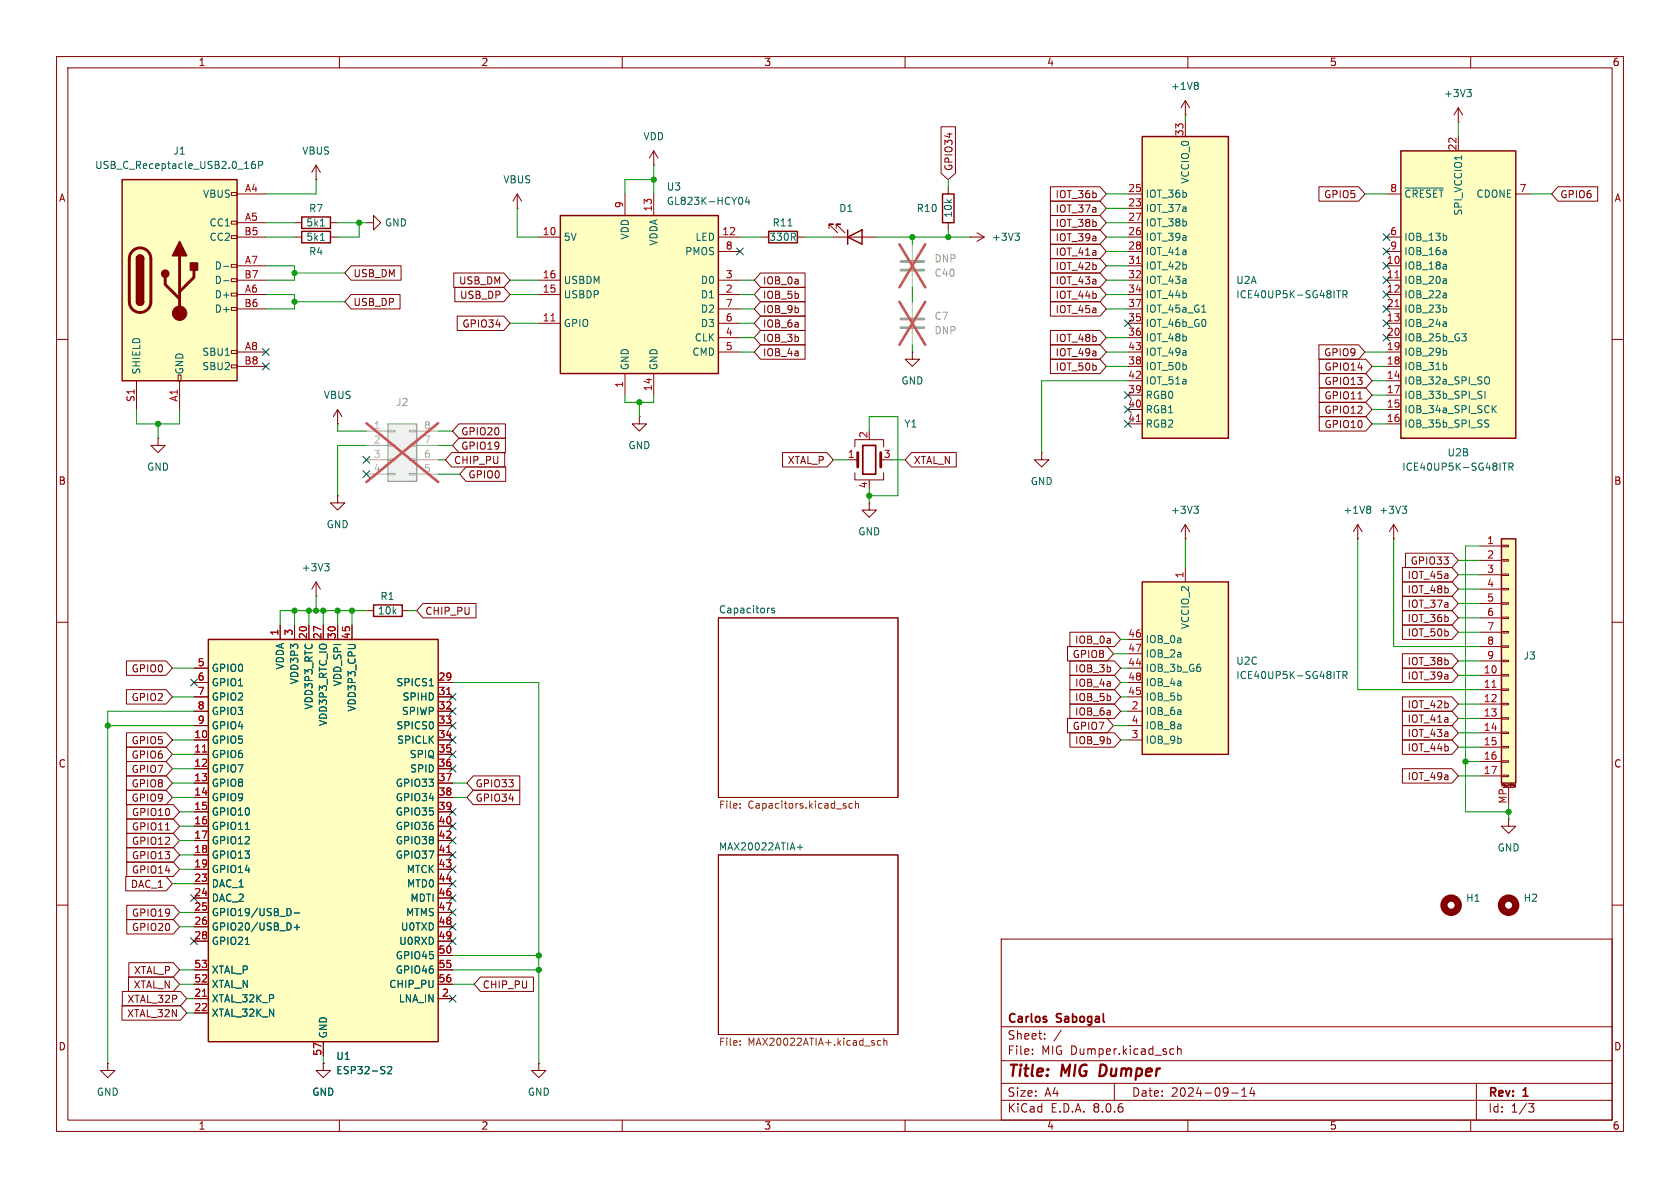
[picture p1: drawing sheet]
<svg xmlns="http://www.w3.org/2000/svg" width="297mm" height="210mm" viewBox="0 0 297 210" stroke-linecap="round" stroke-linejoin="round" font-family="sans-serif">
<g fill="none" stroke="#840000" stroke-width=".18">
<path d="M10 10h277v190h-277zM12 12h273v186h-273zM60 10v2M110 10v2M160 10v2M210 10v2M260 10v2M64.8 39.4h1.2v-1.3l1.3 1.3-1.3 1.2v-1.2M10 60h2M285 60h2M113 73.7v1.2h1.3l-1.3 1.3-1.2-1.3h1.2M113 73.7h.1"/>
<path d="M161.3 62.2v1.3h1.3l-1.3 1.3-1.3-1.3h1.3M161.3 62.2h.1M59.7 87.6v1.3h1.3l-1.3 1.3-1.3-1.3h1.3M59.7 87.6h.1M153.7 88.9v1.3h1.2l-1.2 1.2-1.3-1.2h1.3M153.7 88.9h.1M10 110h2M55.9 105.4h.1M55.9 102.9l-.8 1.2M55.9 102.9v2.5M55.9 102.9l.7 1.2M127 109.2h31.7v31.8h-31.7z"/>
<path d="M285 110h2M10 160h2M127 151.1h31.7v31.8h-31.7zM285 160h2M177 166h108v32h-108zM60 198v2M110 198v2M160 198v2M177 194.5h108M177 191.5h108M177 187.5h108M177 181.5h108"/>
<path d="M182.5 186.3v.1M182.5 185.5v.1M184.7 183.6v.1M184.7 182.8v.1M187.6 182.1l-1.3 2M197 191.5v3M207.1 185.4l.4 .1M207.5 186.3l-.4 .1M208.2 185.5l.2-.1 .3 .1 .1 .9M208.2 184.9v1.5M210 198v2M217.7 193.2h1.2"/>
<path d="M219.5 193.8h.9M219.5 192.7l.5-.4v1.5M221.3 192.2l-.3 1.1h.9M221.7 192.8v1M260 198v2M261 191.5v6.5M270.2 195.1h1l-.5 .6 .4 .1 .1 .5-.3 .3h-.4"/>
</g>
<path d="M194.6 188.2l-.3 2h.5" fill="none" stroke="#840000" stroke-width=".4"/>
<path d="M57.4 99.6h.8l-.4 .5M57.9 100.1l.3 .3v.3l-.3 .2M135.9 107.5h.2M136.9 107.6l-.3-.1-.2 .2 .1 .2 .4 .1v.3h-.5M140.9 149.8h1M141.4 149.3v1" fill="none" stroke="#006464" stroke-width=".18"/>
<path d="M130.8 142.8v.1M130.8 142.1v.1M149.4 142.5l.2 .1-.2 .3M149.4 142l.1 .1M150.7 142.1l-.4-.1-.2 .3 .1 .5h.5M151.2 142.2l.2-.2 .3 .1 .1 .8M151.2 141.6v1.3M130.8 184v.1M130.8 184.7v.1M155.7 184l-.4-.1-.2 .3 .1 .5h.5M156.2 184.1l.2-.2 .3 .1 .1 .8M156.2 183.5v1.3" fill="none" stroke="#725600" stroke-width=".18"/>
<path d="M21.6 31.8h20.3v35.5h-20.3z" fill="#ffffc2"/>
<g fill="none" stroke="#840000" stroke-width=".18">
<path d="M40.9 39.1h1v.5h-1zM40.9 34h1v.5h-1zM41.9 34.3h5.1M41.9 39.4h5.1M52.1 39.4h1.2M58.4 39.4h1.3M91.4 36.8h.1M91.4 34.3l-.7 1.3M91.4 34.3v2.5M91.4 34.3l.8 1.3M40.9 54.4h1v.5h-1zM40.9 51.8h1v.5h-1z"/>
<path d="M40.9 49.3h1v.5h-1zM40.9 46.7h1v.5h-1zM40.9 41.7h1v.5h-1zM41.9 52.1h5.1M41.9 47h5.1M41.9 41.9h5.1M41.9 54.6h5.1M41.9 49.5h5.1M134.6 41.9h1.3M141 41.9h1.2M146.6 40.4v-.8h.7h-.7l1.5 1.5M147.3 41.9h7.6"/>
<path d="M147.8 40.4v-.8h.8h-.8l1.6 1.5M24.1 67.3v5.1M27.9 77.5v1.2h1.3l-1.3 1.3-1.2-1.3h1.2M27.9 77.5h.1M31.5 66.3h.5v1h-.5zM31.7 67.3v5.1M40.9 64.5h1v.5h-1zM40.9 62h1v.5h-1zM41.9 62.2h5.1M41.9 64.8h5.1"/>
</g>
<path d="M21.6 31.8h20.3v35.5h-20.3zM53.3 38.4h5.1v2h-5.1zM24.1 53.3a.64 .64 0 0 0 .7 .7 .64 .64 0 0 0 .6-.7M24.1 45.7a.64 .64 0 0 1 .7-.6 .64 .64 0 0 1 .6 .6M135.9 40.9h5.1v2h-5.1zM149.9 41.9l2.5-1.3v2.6zM149.9 40.6v2.6" fill="none" stroke="#840000" stroke-width=".25"/>
<path d="M23.4 44.4a1.9 1.9 0 0 1 2.1-.4 1.9 1.9 0 0 1 1.2 1.7v7.6a1.91 1.91 0 0 1-1.9 1.9 1.91 1.91 0 0 1-1.9-1.9v-7.7l.1-.7zM29.2 49v1.3l2.5 2.5M31.7 45.2v10.2M34.3 47.8v1.2l-2.6 2.6" fill="none" stroke="#840000" stroke-width=".51"/>
<g fill="#840000" stroke="#840000" stroke-width=".25">
<path d="M24.1 53.3h1.3a.64 .64 0 0 1-.6 .7 .64 .64 0 0 1-.7-.7z"/>
<path d="M24.1 45.7h1.3v7.6h-1.3z"/>
<path d="M24.3 45.3a.64 .64 0 0 1 .7-.2 .64 .64 0 0 1 .4 .6h-1.3z"/>
<path d="M31.7 42.7l1.3 2.5h-2.5z"/>
<path d="M33.7 46.5h1.2v1.3h-1.2z"/>
<circle cx="29.2" cy="48.4" r=".63"/>
</g>
<circle cx="31.7" cy="55.4" r="1.27" fill="#840000" stroke="#840000" stroke-width=".18"/>
<path d="M45.1 28.5l-.4 .1a.86 .86 0 0 0 0 1.2l.4-.1 .1-.5-.3-.2-.3 .1-.2 .1M45.7 29.2l.6-.1 .1-.2v-.3l-.7-.1v1.3M56.6 39.9h.8M139.3 39.9h.7M39.5 47.1h1M39.5 49.6h1" fill="none" stroke="#006464" stroke-width=".18"/>
<path d="M159.3 57.9h4M159.3 56.4h4" fill="none" stroke="#a1a1a1" stroke-width=".51"/>
<path d="M161.3 53.3v2.8M161.3 58.2v2.8" fill="none" stroke="#a1a1a1" stroke-width=".18"/>
<path d="M159 53.3l4.6 7.7M163.6 53.3l-4.6 7.7" fill="none" stroke="#e65255" stroke-width=".46"/>
<circle cx="266.7" cy="160" r="1.27" fill="none" stroke="#840000" stroke-width="1.3"/>
<path d="M36.8 113h40.7v71.2h-40.7z" fill="#ffffc2"/>
<path d="M36.8 113h40.7v71.2h-40.7z" fill="none" stroke="#840000" stroke-width=".25"/>
<g fill="none" stroke="#840000" stroke-width=".18">
<path d="M209.5 17.8l-.7 1.3M209.5 17.8v2.5M209.5 17.8l.8 1.3M55.9 31.8h.1M55.9 29.2l-.8 1.3M55.9 29.2v2.6M55.9 29.2l.7 1.3M209.5 20.3h.1M246.4 95.3h.1M246.4 92.7l-.8 1.3M246.4 92.7v2.6M246.4 92.7l.7 1.3"/>
<path d="M34.3 118.1h2.5M49.5 110.5v2.5M52.1 110.5v2.5M54.6 110.5v2.5M57.1 110.5v2.5M59.7 110.5v2.5M62.2 110.5v2.5M34.3 130.8h2.5M34.3 133.4h2.5M34.3 135.9h2.5M34.3 138.4h2.5M34.3 120.7h2.5"/>
<path d="M34.3 123.2h2.5M34.3 125.7h2.5M34.3 128.3h2.5M77.5 130.8h2.5M77.5 133.4h2.5M77.5 135.9h2.5M77.5 138.4h2.5M77.5 120.7h2.5M77.5 123.2h2.5M77.5 125.7h2.5M77.5 128.3h2.5M34.3 141h2.5"/>
<path d="M34.3 143.5h2.5M34.3 146.1h2.5M34.3 148.6h2.5M34.3 151.1h2.5M34.3 153.7h2.5M34.3 156.2h2.5M34.3 158.8h2.5M77.5 141h2.5M77.5 143.5h2.5M77.5 146.1h2.5M77.5 148.6h2.5M77.5 151.1h2.5"/>
<path d="M77.5 153.7h2.5M77.5 156.2h2.5M77.5 158.8h2.5M34.3 176.5h2.5M34.3 179.1h2.5M34.3 161.3h2.5M34.3 163.8h2.5M34.3 166.4h2.5M34.3 174h2.5M34.3 171.5h2.5M77.5 176.5h2.5M77.5 161.3h2.5"/>
<path d="M77.5 163.8h2.5M77.5 166.4h2.5M77.5 168.9h2.5M77.5 174h2.5M77.5 171.5h2.5M57.1 184.2v2.5"/>
</g>
<path d="M35.8 132.9h.7M79 122.8h.7M79 150.7h.7M35.8 176.1h.7" fill="none" stroke="#a90000" stroke-width=".18"/>
<path d="M211.6 14.5l.2 .3-.2 .3 .2 .2v.3l-.2 .2M247.9 89.5h.8l-.4 .5M248.4 90l.3 .2v.3l-.3 .2M75.9 121.2h.7M43.4 146.6h.7M43.4 166.9h.7M51.2 160.7l.3 .4-.3 .7M52 161.4h1M52 163.9h1M52.5 163.4v1M68.5 188.7l.5-.2 .3 .4-.8 .9h.8" fill="none" stroke="#006464" stroke-width=".18"/>
<path d="M201.9 24.1h15.3v53.4h-15.3z" fill="#ffffc2"/>
<path d="M201.9 24.1h15.3v53.4h-15.3zM66 106.9h5.1v2.1h-5.1z" fill="none" stroke="#840000" stroke-width=".25"/>
<g fill="none" stroke="#840000" stroke-width=".18">
<path d="M257.8 19.1l-.8 1.2M257.8 19.1v2.5M257.8 19.1l.8 1.2M199.4 36.8h2.5M199.4 34.3h2.5M199.4 39.4h2.5M209.5 21.6v2.5M257.8 21.6h.1M199.4 41.9h2.5M199.4 44.5h2.5M199.4 47h2.5M199.4 49.5h2.5"/>
<path d="M199.4 52.1h2.5M199.4 57.2h2.5M199.4 59.7h2.5M199.4 54.6h2.5M199.4 64.8h2.5M199.4 69.9h2.5M199.4 72.4h2.5M199.4 74.9h2.5M199.4 67.3h2.5M199.4 62.2h2.5M209.5 95.3h.1M209.5 92.7v2.6"/>
<path d="M209.5 92.7l-.7 1.3M209.5 92.7l.8 1.3M240 95.3h.1M240 92.7l-.7 1.3M240 92.7v2.6M240 92.7l.8 1.3M64.8 108h1.2M71.1 108h1.3M57.1 188v1.2h1.3l-1.3 1.3-1.2-1.3h1.2M57.1 188h.1"/>
</g>
<path d="M200.9 46.6h.7M200.9 74.5h.7" fill="none" stroke="#a90000" stroke-width=".18"/>
<path d="M259.3 15.8h.8l-.4 .5M259.9 16.3l.2 .2v.3l-.2 .3M212.5 55.2h.7M236.3 51.4h.7M236.6 51.4v1.2M237.4 52h.6l.1-.2v-.3l-.7-.1v1.2M237.7 52l.4 .6M211.1 89.5h.7l-.4 .5M211.6 90l.2 .2v.3l-.2 .2M242.1 89.5l.2 .2-.2 .3 .2 .3v.2l-.2 .2" fill="none" stroke="#006464" stroke-width=".18"/>
<path d="M247.6 26.7h20.4v50.8h-20.4z" fill="#ffffc2"/>
<path d="M166.6 34.3h2.1v5.1h-2.1zM247.6 26.7h20.4v50.8h-20.4z" fill="none" stroke="#840000" stroke-width=".25"/>
<g fill="none" stroke="#840000" stroke-width=".18">
<path d="M167.6 33v1.3M167.6 39.4v1.2M245.1 34.3h2.5M257.8 24.1v2.6M268 34.3h2.5M171.4 41.9h.1M171.4 41.9h2.6M172.7 41.1l1.3 .8M174 41.9l-1.3 .8M245.1 47h2.5M245.1 49.5h2.5M245.1 52.1h2.5"/>
<path d="M245.1 57.2h2.5M245.1 59.7h2.5M245.1 54.6h2.5M245.1 41.9h2.5M245.1 44.5h2.5M151.1 79v-1.3h5.1v1.3M245.1 67.3h2.5M245.1 72.4h2.5M245.1 74.9h2.5M245.1 69.9h2.5M245.1 64.8h2.5M245.1 62.2h2.5"/>
<path d="M149.9 81.3h1.7M151.1 83.6v1.2h5.1v-1.2M153.7 84.8v.3M184.1 80v1.3h1.3l-1.3 1.3-1.2-1.3h1.2M184.1 80h.1M19 188v1.2h1.3l-1.3 1.3-1.2-1.3h1.2M19 188h.1"/>
</g>
<path d="M246.6 49.1h.7M246.6 54.2h.7" fill="none" stroke="#a90000" stroke-width=".18"/>
<g fill="none" stroke="#006464" stroke-width=".18">
<path d="M248.4 33.2h6.7M179.4 41.2h.8l-.4 .5M180 41.7l.2 .2v.3l-.2 .3M255.6 41.7l.2 .2-.2 .5M255.6 54.4l.2 .2-.2 .5M258.4 59h.8l-.4 .5M259 59.5l.2 .2v.3l-.2 .3M255.6 64.6l.2 .1-.2 .6M255.6 62l.2 .2-.2 .5M262.5 69.2v1.2M262.7 74.8l.4 .2 .1 .3-.2 .2h-.3M262.7 74.2l.5 .1"/>
<path d="M263 66.6l.1 .1a.81 .81 0 0 1-.1 1.2M264 72.2l.5 .8M264.5 71.7l-.7 .7M265.6 81.9h.7M266 81.9v1.2M266.8 82.5h.6l.1-.2-.1-.3-.6-.1v1.2M267.1 82.5l.4 .6"/>
</g>
<path d="M152.5 78.7h2.3v5.1h-2.3z" fill="none" stroke="#840000" stroke-width=".3"/>
<path d="M151.6 80v2.6M155.7 80v2.6" fill="none" stroke="#840000" stroke-width=".51"/>
<path d="M68.6 74.9h5.1v10.2h-5.1z" fill="#f0f0f0"/>
<g fill="none" stroke="#a1a1a1" stroke-width=".18">
<path d="M161.3 43.2v2.8M161.3 48v2.8M64.8 76.2h3.8M64.8 78.7h3.8M68.6 78.6h1.2v.3h-1.2zM68.6 76.1h1.2v.2h-1.2zM72.4 78.6h1.3v.3h-1.3zM72.4 76.1h1.3v.2h-1.3zM73.7 76.2h3.8M73.7 78.7h3.8M64.8 81.3h3.8M64.8 83.8h3.8"/>
<path d="M68.6 83.7h1.2v.2h-1.2zM68.6 81.2h1.2v.2h-1.2zM72.4 83.7h1.3v.2h-1.3zM72.4 81.2h1.3v.2h-1.3zM73.7 81.3h3.8M73.7 83.8h3.8"/>
</g>
<path d="M68.6 74.9h5.1v10.2h-5.1z" fill="none" stroke="#a1a1a1" stroke-width=".25"/>
<path d="M159 43.2l4.6 7.6M163.6 43.2l-4.6 7.6M64.8 74.8l12.7 10.4M77.5 74.8l-12.7 10.4" fill="none" stroke="#e65255" stroke-width=".46"/>
<path d="M159.3 46.2h4M159.3 47.8h4" fill="none" stroke="#a1a1a1" stroke-width=".51"/>
<path d="M53.3 40.9h5.1v2h-5.1z" fill="none" stroke="#840000" stroke-width=".25"/>
<path d="M52.1 41.9h1.2M58.4 41.9h1.3M266.7 144.8v1.3h1.3l-1.3 1.2-1.3-1.2h1.3M266.7 144.8h.1M95.2 188v1.2h1.3l-1.3 1.3-1.2-1.3h1.2M95.2 188h.1" fill="none" stroke="#840000" stroke-width=".18"/>
<path d="M56.6 42.5h.8" fill="none" stroke="#006464" stroke-width=".18"/>
<circle cx="256.5" cy="160" r="1.27" fill="none" stroke="#840000" stroke-width="1.3"/>
<path d="M265.4 95.3h2.6v43.1h-2.6z" fill="#ffffc2"/>
<g fill="none" stroke="#840000" stroke-width=".18">
<path d="M115.6 29.2h.1M115.6 26.7l-.8 1.2M115.6 26.7v2.5M115.6 26.7l.7 1.2M261.6 96.5h3.8M261.6 99.1h3.8M265.4 98.9h1.3v.3h-1.3zM265.4 96.4h1.3v.2h-1.3zM261.6 119.4h3.8M261.6 101.6h3.8M261.6 104.1h3.8M261.6 106.7h3.8"/>
<path d="M261.6 109.2h3.8M261.6 111.8h3.8M261.6 114.3h3.8M261.6 116.8h3.8M265.4 119.3h1.3v.2h-1.3zM265.4 116.7h1.3v.3h-1.3zM265.4 114.2h1.3v.2h-1.3zM265.4 111.6h1.3v.3h-1.3zM265.4 109.1h1.3v.2h-1.3zM265.4 106.6h1.3v.2h-1.3zM265.4 104h1.3v.3h-1.3zM265.4 101.5h1.3v.2h-1.3z"/>
<path d="M261.6 121.9h3.8M261.6 124.5h3.8M261.6 127h3.8M261.6 129.5h3.8M261.6 132.1h3.8M261.6 134.6h3.8M261.6 137.2h3.8M265.4 137h1.3v.3h-1.3zM265.4 134.5h1.3v.2h-1.3zM265.4 132h1.3v.2h-1.3zM265.4 129.4h1.3v.3h-1.3zM265.4 126.9h1.3v.2h-1.3z"/>
<path d="M265.4 124.3h1.3v.3h-1.3zM265.4 121.8h1.3v.2h-1.3zM265.5 139v-.4l.1 .3 .2-.3v.4M265.7 139.2h2M266.7 139.2v3M267 138.6v.3M267.2 138.6h.1M267.7 138.9v-.1l.2-.1v.4M267.7 139.1h.1M267.7 138.9v.1M267.7 139h.2M267.8 139.1h.1"/>
<path d="M267.9 139.1h-.1"/>
</g>
<path d="M265.4 95.3h2.6v43.1h-2.6z" fill="none" stroke="#840000" stroke-width=".25"/>
<path d="M263.8 121.5h.7" fill="none" stroke="#a90000" stroke-width=".18"/>
<path d="M99.1 38.1h27.9v27.9h-27.9z" fill="#ffffc2"/>
<path d="M99.1 38.1h27.9v27.9h-27.9z" fill="none" stroke="#840000" stroke-width=".25"/>
<g fill="none" stroke="#840000" stroke-width=".18">
<path d="M110.5 34.3v3.8M115.6 34.3v3.8M95.2 41.9h3.9M95.2 57.2h3.9M95.2 52.1h3.9M95.2 49.5h3.9M127 41.9h3.8M127 57.2h3.8M127 52.1h3.8M127 49.5h3.8M127 59.7h3.8M127 54.6h3.8"/>
<path d="M127 44.5h3.8M59.7 74.9h.1M59.7 72.4l-.8 1.3M59.7 72.4v2.5M59.7 72.4l.8 1.3M110.5 66v3.9M115.6 66v3.9M127 62.2h3.8"/>
</g>
<path d="M97.4 56.7h.7" fill="none" stroke="#a90000" stroke-width=".18"/>
<path d="M131 34.9a.79 .79 0 0 1 0 1.2M132.1 34.8l-.3 .9h.8M132.4 35.3v.8" fill="none" stroke="#006464" stroke-width=".18"/>
<path d="M201.9 102.9h15.3v30.5h-15.3z" fill="#ffffc2"/>
<path d="M201.9 102.9h15.3v30.5h-15.3z" fill="none" stroke="#840000" stroke-width=".25"/>
<g fill="none" stroke="#840000" stroke-width=".18">
<path d="M166.4 22.4h2.5v8.2l-1.3 1.2-1.2-1.2zM185.7 38.1h8.8l1.1 1.3-1.1 1.2h-8.8zM185.7 33h8.8l1.1 1.3-1.1 1.3h-8.8zM185.7 35.6h8.8l1.1 1.2-1.1 1.3h-8.8zM233.2 33h7l1.1 1.3-1.1 1.3h-7zM275.4 33h7.1v2.6h-7.1l-1.1-1.3zM62.1 52.1h8.6v2.5h-8.6l-1.1-1.3zM62.1 47h8.8v2.5h-8.8l-1.1-1.2zM80.2 48.3h8.9l1.1 1.2-1.1 1.3h-8.9zM80.4 50.8h8.7l1.1 1.3-1.1 1.2h-8.7zM80.8 55.9h8.3l1.1 1.3-1.1 1.2h-8.3zM134.5 48.3h7.8v2.5h-7.8l-1.2-1.3z"/>
<path d="M134.5 50.8h7.8v2.5h-7.8l-1.2-1.2zM134.5 53.3h7.8v2.6h-7.8l-1.2-1.3zM134.5 58.4h7.8v2.6h-7.8l-1.2-1.3zM134.5 55.9h7.8v2.5h-7.8l-1.2-1.2zM185.7 50.8h8.8l1.1 1.3-1.1 1.2h-8.8zM185.7 58.4h8.8l1.1 1.3-1.1 1.3h-8.8zM185.7 53.3h8.8l1.1 1.3-1.1 1.3h-8.8zM185.7 40.6h8.8l1.1 1.3-1.1 1.3h-8.8zM185.7 43.2h8.8l1.1 1.3-1.1 1.2h-8.8zM185.7 45.7h8.8l1.1 1.3-1.1 1.3h-8.8zM185.7 48.3h8.8l1.1 1.2-1.1 1.3h-8.8zM81.1 77.5h8.2v2.5h-8.2l-1.1-1.3z"/>
<path d="M81.1 74.9h8.2v2.6h-8.2l-1.1-1.3zM134.5 61h7.8v2.5h-7.8l-1.2-1.3zM185.7 61h8.8l1.1 1.2-1.1 1.3h-8.8zM185.7 63.5h8.8l1.1 1.3-1.1 1.2h-8.8zM233.2 61h7l1.1 1.2-1.1 1.3h-7zM233.2 73.7h8.3l1.1 1.2-1.1 1.3h-8.3zM233.2 66h8.3l1.1 1.3-1.1 1.3h-8.3zM233.2 68.6h8.3l1.1 1.3-1.1 1.2h-8.3zM233.2 63.5h8.3l1.1 1.3-1.1 1.2h-8.3zM233.2 71.1h8.3l1.1 1.3-1.1 1.3h-8.3zM240.1 70.5h.7M79.9 80h9.3v2.6h-9.3l-1.2-1.3z"/>
<path d="M82.4 82.5h7v2.6h-7l-1.1-1.3zM138.3 80h7.9l1.1 1.3-1.1 1.3h-7.9zM161.1 80h8v2.6h-8l-1.1-1.3zM248.5 97.8h8.2l1.1 1.3-1.1 1.2h-8.2zM22.3 116.8h7.1l1.1 1.3-1.1 1.3h-7.1zM34.3 118.1h2.5M49.5 110.5v2.5M52.1 110.5v2.5M54.6 110.5v2.5M57.1 110.5v2.5M59.7 110.5v2.5M62.2 110.5v2.5"/>
<path d="M74.8 106.7h9.3v2.5h-9.3l-1.1-1.2zM188.7 114.3h7l1.1 1.3-1.1 1.2h-7zM189.1 111.8h7.9l1.1 1.2-1.1 1.3h-7.9zM189.1 116.8h7.9l1.1 1.3-1.1 1.3h-7.9zM189.1 119.4h7.9l1.1 1.3-1.1 1.2h-7.9zM199.4 118.1h2.5M199.4 113h2.5M199.4 115.6h2.5M209.5 100.3v2.6M247.9 115.6h8.8l1.1 1.2-1.1 1.3h-8.8zM247.9 107.9h8.8l1.1 1.3-1.1 1.3h-8.8zM247.9 110.5h8.8l1.1 1.3-1.1 1.2h-8.8z"/>
<path d="M247.9 118.1h8.8l1.1 1.3-1.1 1.3h-8.8zM247.9 102.9h8.8l1.1 1.2-1.1 1.3h-8.8zM247.9 100.3h8.8l1.1 1.3-1.1 1.3h-8.8zM247.9 105.4h8.8l1.1 1.3-1.1 1.3h-8.8zM22.3 121.9h7.1l1.1 1.3-1.1 1.3h-7.1zM22.3 132.1h7.1l1.1 1.3-1.1 1.2h-7.1zM22.3 139.7h7.1l1.1 1.3-1.1 1.2h-7.1zM22.3 129.5h7.1l1.1 1.3-1.1 1.3h-7.1zM22.3 137.2h7.1l1.1 1.2-1.1 1.3h-7.1zM22.3 134.6h7.1l1.1 1.3-1.1 1.3h-7.1zM34.3 125.7h2.5M34.3 130.8h2.5"/>
<path d="M34.3 128.3h2.5M34.3 123.2h2.5M34.3 120.7h2.5M34.3 133.4h2.5M34.3 135.9h2.5M34.3 138.4h2.5M77.5 125.7h2.5M77.5 130.8h2.5M77.5 128.3h2.5M77.5 123.2h2.5M77.5 120.7h2.5M77.5 133.4h2.5"/>
<path d="M77.5 135.9h2.5M77.5 138.4h2.5M83.7 137.2h8.2v2.5h-8.2l-1.2-1.3zM83.7 139.7h8.2v2.5h-8.2l-1.2-1.2zM188.7 127h7l1.1 1.3-1.1 1.2h-7zM189.1 129.5h7.9l1.1 1.3-1.1 1.3h-7.9zM189.1 124.5h7.9l1.1 1.2-1.1 1.3h-7.9zM189.1 121.9h7.9l1.1 1.3-1.1 1.3h-7.9zM199.4 125.7h2.5M199.4 130.8h2.5M199.4 128.3h2.5M199.4 123.2h2.5"/>
<path d="M199.4 120.7h2.5M247.9 128.3h8.8l1.1 1.2-1.1 1.3h-8.8zM247.9 135.9h8.8l1.1 1.3-1.1 1.2h-8.8zM247.9 125.7h8.8l1.1 1.3-1.1 1.3h-8.8zM247.9 130.8h8.8l1.1 1.3-1.1 1.3h-8.8zM247.9 123.2h8.8l1.1 1.3-1.1 1.2h-8.8zM22.2 154.9h7.2l1.1 1.3-1.1 1.3h-7.2zM22.4 147.3h8.2l1.1 1.3-1.1 1.3h-8.2zM22.4 144.8h8.2l1.1 1.3-1.1 1.2h-8.2zM22.4 142.2h8.2l1.1 1.3-1.1 1.3h-8.2zM22.4 152.4h8.2l1.1 1.3-1.1 1.2h-8.2zM22.4 149.9h8.2l1.1 1.2-1.1 1.3h-8.2z"/>
<path d="M29.3 146.7h.7M34.3 141h2.5M34.3 143.5h2.5M34.3 146.1h2.5M34.3 148.6h2.5M34.3 151.1h2.5M34.3 153.7h2.5M34.3 156.2h2.5M34.3 158.8h2.5M77.5 141h2.5M77.5 143.5h2.5M77.5 146.1h2.5"/>
<path d="M77.5 148.6h2.5M77.5 151.1h2.5M77.5 153.7h2.5M77.5 156.2h2.5M77.5 158.8h2.5M21.6 177.8h10.3l1.1 1.3-1.1 1.2h-10.3zM21.6 175.3h10.3l1.1 1.2-1.1 1.3h-10.3zM22.4 160h8.2l1.1 1.3-1.1 1.3h-8.2zM22.4 162.6h8.2l1.1 1.2-1.1 1.3h-8.2zM22.7 172.7h7.9l1.1 1.3-1.1 1.3h-7.9zM22.8 170.2h7.8l1.1 1.3-1.1 1.2h-7.8zM34.3 176.5h2.5"/>
<path d="M34.3 179.1h2.5M34.3 161.3h2.5M34.3 163.8h2.5M34.3 166.4h2.5M34.3 174h2.5M34.3 171.5h2.5M77.5 176.5h2.5M77.5 161.3h2.5M77.5 163.8h2.5M77.5 166.4h2.5M77.5 168.9h2.5M77.5 174h2.5"/>
<path d="M77.5 171.5h2.5M84.9 172.7h9.4v2.6h-9.4l-1.1-1.3zM57.1 188h.1M57.1 184.2v2.5"/>
</g>
<path d="M236.3 118.7h.7M236.6 118.7v1.3M237.4 119.4l.6-.1 .1-.2v-.3l-.7-.1v1.3M237.7 119.4l.4 .6M75.9 121.2h.7M43.4 146.6h.7M43.4 166.9h.7M51.2 160.7l.3 .4-.3 .7M52 161.4h1M52 163.9h1M52.5 163.4v1M68.5 188.7l.5-.2 .3 .4-.8 .9h.8" fill="none" stroke="#006464" stroke-width=".18"/>
<g fill="none" stroke="#009600" stroke-width=".18">
<path d="M47 39.4h5.1M55.9 31.8v2.5h-8.9M59.7 39.4h5.1M63.5 39.4v2.5h-3.8M91.4 36.8v5.1h3.8M115.6 31.8h-5.1v2.5M115.6 29.2v5.1M167.6 31.8v1.2M195.6 39.4h3.8M195.6 34.3h3.8M195.6 36.8h3.8M209.5 20.3v1.3"/>
<path d="M241.3 34.3h3.8M257.8 21.6v2.5M270.5 34.3h3.8M47 41.9h5.1M47 52.1h5.1v2.5h-5.1M47 47h5.1v2.5h-5.1M52.1 48.3h8.9M52.1 53.3h8.9M90.2 57.2h5M90.2 52.1h5M90.2 49.5h5M130.8 41.9h3.8"/>
<path d="M130.8 57.2h2.5M130.8 52.1h2.5M130.8 49.5h2.5M130.8 59.7h2.5M130.8 54.6h2.5M142.2 41.9h5.1M154.9 41.9h16.5M161.3 41.9v1.3M161.3 50.8v2.5M167.6 40.6v1.3M195.6 41.9h3.8M195.6 52.1h3.8"/>
<path d="M195.6 49.5h3.8M195.6 59.7h3.8M195.6 47h3.8M195.6 54.6h3.8M195.6 44.5h3.8M24.1 72.4v2.5h7.6v-2.5M27.9 74.9v2.6M59.7 74.9v1.3h5.1M64.8 78.7h-5.1v8.9M77.5 76.2h2.5M77.5 78.7h2.5M110.5 69.9v1.2h5.1v-1.2"/>
<path d="M113 71.1v2.6M130.8 62.2h2.5M153.7 76.2v-2.5h5v13.9h-5M161.3 61v1.2M195.6 62.2h3.8M195.6 64.8h3.8M199.4 67.3h-15.3v12.7M241.3 62.2h3.8M242.6 74.9h2.5M242.6 67.3h2.5M242.6 64.8h2.5M242.6 69.9h2.5"/>
<path d="M242.6 72.4h2.5M77.5 83.8h3.8M77.5 81.3h1.2M147.3 81.3h2.6M153.7 86.4v2.5M157.5 81.3h2.5M209.5 95.3v5M240 95.3v26.6h21.6M246.4 95.3v19h15.2M257.8 99.1h3.8M261.6 96.5h-2.5v47h7.6M30.5 118.1h3.8"/>
<path d="M52.1 108v2.5M54.6 108v2.5M55.9 105.4v2.6M57.1 108v2.5M59.7 108v2.5M62.2 108v2.5M64.8 108h-15.3v2.5M72.4 108h1.3M196.8 115.6h2.6M198.1 118.1h1.3M198.1 113h1.3M257.8 104.1h3.8"/>
<path d="M257.8 101.6h3.8M257.8 116.8h3.8M257.8 119.4h3.8M257.8 109.2h3.8M257.8 111.8h3.8M257.8 106.7h3.8M19 128.3h15.3M30.5 135.9h3.8M30.5 138.4h3.8M30.5 130.8h3.8M30.5 133.4h3.8M30.5 123.2h3.8"/>
<path d="M34.3 125.7h-15.3v62.3M80 138.4h2.5M80 120.7h15.2v67.3M196.8 128.3h2.6M198.1 125.7h1.3M198.1 130.8h1.3M198.1 120.7h1.3M198.1 123.2h1.3M257.8 127h3.8M257.8 132.1h3.8M257.8 137.2h3.8M257.8 124.5h3.8"/>
<path d="M257.8 129.5h3.8M259.1 134.6h2.5M30.5 141h3.8M30.5 156.2h3.8M31.7 143.5h2.6M31.7 151.1h2.6M31.7 148.6h2.6M31.7 146.1h2.6M31.7 153.7h2.6M80 141h2.5M266.7 142.2v2.6M31.7 174h2.6"/>
<path d="M31.7 171.5h2.6M31.7 163.8h2.6M31.7 161.3h2.6M33 176.5h1.3M33 179.1h1.3M80 174h3.8M80 168.9h15.2M80 171.5h15.2M57.1 186.7v1.3"/>
</g>
<g fill="none" stroke="#000084" stroke-width=".18">
<path d="M130.2 43.8l1.2 1.3M131.4 43.8l-1.2 1.3M198.8 56.5l1.2 1.3M200 56.5l-1.2 1.3M244.5 41.3l1.2 1.2M244.5 46.4l1.2 1.2M244.5 48.9l1.2 1.2M244.5 54l1.2 1.2M244.5 56.5l1.2 1.3M244.5 59.1l1.2 1.2M244.5 51.5l1.2 1.2M244.5 43.8l1.2 1.3"/>
<path d="M245.7 41.3l-1.2 1.2M245.7 46.4l-1.2 1.2M245.7 48.9l-1.2 1.2M245.7 54l-1.2 1.2M245.7 56.5l-1.2 1.3M245.7 59.1l-1.2 1.2M245.7 51.5l-1.2 1.2M245.7 43.8l-1.2 1.3M46.4 64.2l1.2 1.2M46.4 61.6l1.2 1.2M47.6 64.2l-1.2 1.2M47.6 61.6l-1.2 1.2"/>
<path d="M198.8 71.8l1.2 1.2M198.8 74.3l1.2 1.2M198.8 69.2l1.2 1.3M200 71.8l-1.2 1.2M200 74.3l-1.2 1.2M200 69.2l-1.2 1.3M64.2 80.7l1.2 1.2M64.2 83.2l1.2 1.2M65.4 80.7l-1.2 1.2M65.4 83.2l-1.2 1.2M33.7 120l1.2 1.3M34.9 120l-1.2 1.3"/>
<path d="M79.4 132.7l1.2 1.3M79.4 135.3l1.2 1.2M79.4 130.2l1.2 1.2M79.4 127.7l1.2 1.2M79.4 125.1l1.2 1.2M79.4 122.6l1.2 1.2M80.6 132.7l-1.2 1.3M80.6 135.3l-1.2 1.2M80.6 130.2l-1.2 1.2M80.6 127.7l-1.2 1.2M80.6 125.1l-1.2 1.2M80.6 122.6l-1.2 1.2"/>
<path d="M33.7 158.1l1.2 1.3M34.9 158.1l-1.2 1.3M79.4 148l1.2 1.2M79.4 153.1l1.2 1.2M79.4 150.5l1.2 1.2M79.4 155.6l1.2 1.2M79.4 145.4l1.2 1.3M79.4 142.9l1.2 1.2M79.4 158.1l1.2 1.3M80.6 148l-1.2 1.2M80.6 153.1l-1.2 1.2M80.6 150.5l-1.2 1.2"/>
<path d="M80.6 155.6l-1.2 1.2M80.6 145.4l-1.2 1.3M80.6 142.9l-1.2 1.2M80.6 158.1l-1.2 1.3M33.7 165.8l1.2 1.2M34.9 165.8l-1.2 1.2M79.4 160.7l1.2 1.2M79.4 165.8l1.2 1.2M79.4 175.9l1.2 1.2M79.4 163.2l1.2 1.2M80.6 160.7l-1.2 1.2M80.6 165.8l-1.2 1.2"/>
<path d="M80.6 175.9l-1.2 1.2M80.6 163.2l-1.2 1.2"/>
</g>
<path d="M35.8 132.9h.7M79 122.8h.7M79 150.7h.7M35.8 176.1h.7" fill="none" stroke="#a90000" stroke-width=".18"/>
<g fill="#009600" stroke="#009600" stroke-width=".18">
<circle cx="19" cy="128.3" r=".46"/>
<circle cx="63.5" cy="39.4" r=".46"/>
<circle cx="54.6" cy="108" r=".46"/>
<circle cx="55.9" cy="108" r=".46"/>
<circle cx="57.1" cy="108" r=".46"/>
<circle cx="59.7" cy="108" r=".46"/>
<circle cx="62.2" cy="108" r=".46"/>
<circle cx="52.1" cy="108" r=".46"/>
<circle cx="52.1" cy="48.3" r=".46"/>
<circle cx="52.1" cy="53.3" r=".46"/>
<circle cx="27.9" cy="74.9" r=".46"/>
<circle cx="95.2" cy="168.9" r=".46"/>
<circle cx="95.2" cy="171.5" r=".46"/>
<circle cx="113" cy="71.1" r=".46"/>
<circle cx="153.7" cy="87.6" r=".46"/>
<circle cx="115.6" cy="31.8" r=".46"/>
<circle cx="167.6" cy="41.9" r=".46"/>
<circle cx="161.3" cy="41.9" r=".46"/>
<circle cx="266.7" cy="143.5" r=".46"/>
<circle cx="259.1" cy="134.6" r=".46"/>
</g>
<g font-size="2.8" fill="#840000">
<text x="178" y="190.9">Title:</text>
<text x="187.7" y="190.9">MIG</text>
<text x="195.2" y="190.9">Dumper</text>
</g>
<g font-size="2.1" fill="#840000">
<text x="178" y="184">Sheet:</text>
<text x="178" y="181.2">Carlos</text>
<text x="186.9" y="181.2">Sabogal</text>
<text x="178" y="186.7">File:</text>
<text x="184.1" y="186.7">MIG Dumper.kicad_sch</text>
<text x="178" y="196.9">KiCad</text>
<text x="178" y="194.1">Size:</text>
<text x="184.7" y="194.1">A4</text>
<text x="185.7" y="196.9">E.D.A.</text>
<text x="193.3" y="196.9">8.0.6</text>
<text x="200" y="194.1">Date:</text>
<text x="207" y="194.1">2024-09-14</text>
<text x="263" y="194.3">Rev:</text>
<text x="263" y="196.9">Id:</text>
<text x="267.1" y="196.9">1/3</text>
<text x="269.4" y="194.3">1</text>
</g>
<g font-size="1.8" fill="#840000">
<text x="35" y="11.9">1</text>
<text x="85" y="11.9">2</text>
<text x="135" y="11.9">3</text>
<text x="185" y="11.9">4</text>
<text x="235" y="11.9">5</text>
<text x="285" y="11.9">6</text>
<text x="10.3" y="35.9">A</text>
<text x="168.6" y="30.3" transform="rotate(-90 168.6 30.3)">GPIO34</text>
<text x="186.5" y="35.2">IOT_36b</text>
<text x="234" y="35.2">GPIO5</text>
<text x="275.8" y="35.2">GPIO6</text>
<text x="285.3" y="35.9">A</text>
<text x="186.5" y="40.3">IOT_38b</text>
<text x="186.5" y="37.8">IOT_37a</text>
<text x="186.5" y="42.9">IOT_39a</text>
<text x="186.5" y="45.4">IOT_41a</text>
<text x="186.5" y="47.9">IOT_42b</text>
<text x="62.4" y="49.2">USB_DM</text>
<text x="81" y="50.5">USB_DM</text>
<text x="81.2" y="53">USB_DP</text>
<text x="134.8" y="50.5">IOB_0a</text>
<text x="134.8" y="53">IOB_5b</text>
<text x="186.5" y="53">IOT_44b</text>
<text x="186.5" y="50.5">IOT_43a</text>
<text x="62.4" y="54.3">USB_DP</text>
<text x="81.6" y="58.1">GPIO34</text>
<text x="134.8" y="55.6">IOB_9b</text>
<text x="134.8" y="58.1">IOB_6a</text>
<text x="186.5" y="55.6">IOT_45a</text>
<text x="134.8" y="60.6">IOB_3b</text>
<text x="134.8" y="63.2">IOB_4a</text>
<text x="186.5" y="60.6">IOT_48b</text>
<text x="186.5" y="63.2">IOT_49a</text>
<text x="186.5" y="65.7">IOT_50b</text>
<text x="234" y="63.2">GPIO9</text>
<text x="234" y="65.7">GPIO14</text>
<text x="234" y="68.3">GPIO13</text>
<text x="234" y="70.8">GPIO11</text>
<text x="81.4" y="77.2">GPIO20</text>
<text x="234" y="75.9">GPIO10</text>
<text x="234" y="73.3">GPIO12</text>
<text x="80.2" y="82.2">CHIP_PU</text>
<text x="81.4" y="79.7">GPIO19</text>
<text x="139.2" y="82.2">XTAL_P</text>
<text x="161.4" y="82.2">XTAL_N</text>
<text x="10.3" y="85.9">B</text>
<text x="82.7" y="84.8">GPIO0</text>
<text x="285.3" y="85.9">B</text>
<text x="249.3" y="100">GPIO33</text>
<text x="248.7" y="105.1">IOT_48b</text>
<text x="248.7" y="102.6">IOT_45a</text>
<text x="248.7" y="107.6">IOT_37a</text>
<text x="75.1" y="108.9">CHIP_PU</text>
<text x="190" y="114">IOB_0a</text>
<text x="248.7" y="110.2">IOT_36b</text>
<text x="248.7" y="112.7">IOT_50b</text>
<text x="23.2" y="119.1">GPIO0</text>
<text x="189.5" y="116.5">GPIO8</text>
<text x="190" y="119.1">IOB_3b</text>
<text x="248.7" y="117.8">IOT_38b</text>
<text x="23.2" y="124.1">GPIO2</text>
<text x="190" y="121.6">IOB_4a</text>
<text x="190" y="124.1">IOB_5b</text>
<text x="248.7" y="125.4">IOT_42b</text>
<text x="248.7" y="120.3">IOT_39a</text>
<text x="23.2" y="131.8">GPIO5</text>
<text x="189.5" y="129.2">GPIO7</text>
<text x="190" y="131.8">IOB_9b</text>
<text x="190" y="126.7">IOB_6a</text>
<text x="248.7" y="130.5">IOT_43a</text>
<text x="248.7" y="128">IOT_41a</text>
<text x="10.3" y="135.9">C</text>
<text x="23.2" y="134.3">GPIO6</text>
<text x="23.2" y="136.8">GPIO7</text>
<text x="248.7" y="133">IOT_44b</text>
<text x="285.3" y="135.9">C</text>
<text x="23.2" y="141.9">GPIO9</text>
<text x="23.2" y="139.4">GPIO8</text>
<text x="84" y="139.4">GPIO33</text>
<text x="84" y="141.9">GPIO34</text>
<text x="248.7" y="138.1">IOT_49a</text>
<text x="23.2" y="149.5">GPIO12</text>
<text x="23.2" y="147">GPIO11</text>
<text x="23.2" y="144.5">GPIO10</text>
<text x="23.2" y="154.6">GPIO14</text>
<text x="23.2" y="152.1">GPIO13</text>
<text x="23" y="157.2">DAC_1</text>
<text x="23.2" y="162.2">GPIO19</text>
<text x="23.2" y="164.8">GPIO20</text>
<text x="23.6" y="172.4">XTAL_P</text>
<text x="22.4" y="177.5">XTAL_32P</text>
<text x="23.5" y="174.9">XTAL_N</text>
<text x="85.2" y="174.9">CHIP_PU</text>
<text x="10.3" y="185.9">D</text>
<text x="22.4" y="180">XTAL_32N</text>
<text x="285.3" y="185.9">D</text>
<text x="35" y="199.9">1</text>
<text x="85" y="199.9">2</text>
<text x="135" y="199.9">3</text>
<text x="185" y="199.9">4</text>
<text x="235" y="199.9">5</text>
<text x="285" y="199.9">6</text>
</g>
<g font-size="1.8" fill="#006464">
<text x="206.9" y="16.1">+1V8</text>
<text x="255.2" y="17.4">+3V3</text>
<text x="30.6" y="27.5">J1</text>
<text x="53.3" y="27.5">VBUS</text>
<text x="113.7" y="25">VDD</text>
<text x="16.7" y="30.1">USB_C_Receptacle_USB2.0_16P</text>
<text x="35.8" y="35.2">VBUS</text>
<text x="88.9" y="32.6">VBUS</text>
<text x="117.8" y="33.9">U3</text>
<text x="202.4" y="35.2">IOT_36b</text>
<text x="210.4" y="32.6" transform="rotate(-90 210.4 32.6)">VCCIO_0</text>
<text x="248.2" y="35.2">~{CRESET}</text>
<text x="260.9" y="35.2">CDONE</text>
<text x="36.9" y="40.2">CC1</text>
<text x="54.1" y="40.2">5k1</text>
<text x="54.5" y="37.7">R7</text>
<text x="68" y="40.2">GND</text>
<text x="117.8" y="36.4">GL823K-HCY04</text>
<text x="136.5" y="40.2">R11</text>
<text x="148.3" y="37.7">D1</text>
<text x="162" y="37.7">R10</text>
<text x="168.5" y="38.6" transform="rotate(-90 168.5 38.6)">10k</text>
<text x="202.4" y="37.7">IOT_37a</text>
<text x="202.4" y="40.2">IOT_38b</text>
<text x="258.7" y="38.2" transform="rotate(-90 258.7 38.2)">SPI_VCCIO1</text>
<text x="36.9" y="42.8">CC2</text>
<text x="37.8" y="47.9">D-</text>
<text x="54.1" y="42.8">5k1</text>
<text x="54.5" y="45.3">R4</text>
<text x="99.6" y="42.8">5V</text>
<text x="111.4" y="42.4" transform="rotate(-90 111.4 42.4)">VDD</text>
<text x="116.4" y="43.5" transform="rotate(-90 116.4 43.5)">VDDA</text>
<text x="121" y="45.3">PMOS</text>
<text x="122.8" y="42.8">LED</text>
<text x="135.9" y="42.8">330R</text>
<text x="175.3" y="42.8">+3V3</text>
<text x="202.4" y="42.8">IOT_39a</text>
<text x="202.4" y="45.3">IOT_41a</text>
<text x="202.4" y="47.9">IOT_42b</text>
<text x="248.2" y="47.9">IOB_18a</text>
<text x="248.2" y="42.8">IOB_13b</text>
<text x="248.2" y="45.3">IOB_16a</text>
<text x="37.8" y="52.9">D+</text>
<text x="37.8" y="50.4">D-</text>
<text x="99.6" y="52.9">USBDP</text>
<text x="99.6" y="50.4">USBDM</text>
<text x="123.8" y="52.9">D1</text>
<text x="123.8" y="50.4">D0</text>
<text x="202.4" y="50.4">IOT_43a</text>
<text x="202.4" y="52.9">IOT_44b</text>
<text x="218.4" y="52.9">ICE40UP5K-SG48ITR</text>
<text x="218.4" y="50.4">U2A</text>
<text x="248.2" y="50.4">IOB_20a</text>
<text x="248.2" y="52.9">IOB_22a</text>
<text x="37.8" y="55.5">D+</text>
<text x="99.6" y="58">GPIO</text>
<text x="123.8" y="58">D3</text>
<text x="123.8" y="55.5">D2</text>
<text x="202.4" y="58">IOT_46b_G0</text>
<text x="202.4" y="55.5">IOT_45a_G1</text>
<text x="248.2" y="58">IOB_24a</text>
<text x="248.2" y="55.5">IOB_23b</text>
<text x="35.7" y="63.1">SBU1</text>
<text x="35.7" y="65.6">SBU2</text>
<text x="111.4" y="65.5" transform="rotate(-90 111.4 65.5)">GND</text>
<text x="116.4" y="65.5" transform="rotate(-90 116.4 65.5)">GND</text>
<text x="122.3" y="63.1">CMD</text>
<text x="122.7" y="60.6">CLK</text>
<text x="202.4" y="60.6">IOT_48b</text>
<text x="202.4" y="65.6">IOT_50b</text>
<text x="202.4" y="63.1">IOT_49a</text>
<text x="248.2" y="65.6">IOB_31b</text>
<text x="248.2" y="63.1">IOB_29b</text>
<text x="248.2" y="60.6">IOB_25b_G3</text>
<text x="25" y="66.3" transform="rotate(-90 25 66.3)">SHIELD</text>
<text x="32.6" y="66.3" transform="rotate(-90 32.6 66.3)">GND</text>
<text x="57.1" y="70.7">VBUS</text>
<text x="159.3" y="68.2">GND</text>
<text x="202.4" y="70.7">RGB0</text>
<text x="202.4" y="68.2">IOT_51a</text>
<text x="248.2" y="68.2">IOB_32a_SPI_SO</text>
<text x="248.2" y="70.7">IOB_33b_SPI_SI</text>
<text x="159.8" y="75.8">Y1</text>
<text x="202.4" y="73.3">RGB1</text>
<text x="202.4" y="75.8">RGB2</text>
<text x="248.2" y="73.3">IOB_34a_SPI_SCK</text>
<text x="248.2" y="75.8">IOB_35b_SPI_SS</text>
<text x="25.9" y="83.4">GND</text>
<text x="111" y="79.6">GND</text>
<text x="247.8" y="83.4">ICE40UP5K-SG48ITR</text>
<text x="255.8" y="80.9">U2B</text>
<text x="182.1" y="86">GND</text>
<text x="57.7" y="93.6">GND</text>
<text x="151.6" y="94.8">GND</text>
<text x="206.9" y="91">+3V3</text>
<text x="237.4" y="91">+1V8</text>
<text x="243.7" y="91">+3V3</text>
<text x="53.2" y="101.2">+3V3</text>
<text x="67.2" y="106.3">R1</text>
<text x="66.7" y="108.8">10k</text>
<text x="127" y="108.5">Capacitors</text>
<text x="202.4" y="113.9">IOB_0a</text>
<text x="210.4" y="111.3" transform="rotate(-90 210.4 111.3)">VCCIO_2</text>
<text x="37.3" y="119">GPIO0</text>
<text x="50.4" y="118.5" transform="rotate(-90 50.4 118.5)">VDDA</text>
<text x="202.4" y="119">IOB_3b_G6</text>
<text x="202.4" y="116.4">IOB_2a</text>
<text x="218.4" y="117.7">U2C</text>
<text x="269.3" y="116.8">J3</text>
<text x="37.3" y="121.5">GPIO1</text>
<text x="37.3" y="124.1">GPIO2</text>
<text x="52.9" y="121.1" transform="rotate(-90 52.9 121.1)">VDD3P3</text>
<text x="55.5" y="125.5" transform="rotate(-90 55.5 125.5)">VDD3P3_RTC</text>
<text x="60.6" y="121.4" transform="rotate(-90 60.6 121.4)">VDD_SPI</text>
<text x="63.1" y="125.9" transform="rotate(-90 63.1 125.9)">VDD3P3_CPU</text>
<text x="70" y="121.5">SPICS1</text>
<text x="71.1" y="124.1">SPIHD</text>
<text x="202.4" y="124.1">IOB_5b</text>
<text x="202.4" y="121.5">IOB_4a</text>
<text x="218.4" y="120.2">ICE40UP5K-SG48ITR</text>
<text x="37.3" y="131.7">GPIO5</text>
<text x="37.3" y="126.6">GPIO3</text>
<text x="37.3" y="129.1">GPIO4</text>
<text x="58" y="128.4" transform="rotate(-90 58 128.4)">VDD3P3_RTC_IO</text>
<text x="70" y="129.1">SPICS0</text>
<text x="70.1" y="131.7">SPICLK</text>
<text x="71" y="126.6">SPIWP</text>
<text x="202.4" y="126.6">IOB_6a</text>
<text x="202.4" y="131.7">IOB_9b</text>
<text x="202.4" y="129.1">IOB_8a</text>
<text x="37.3" y="134.2">GPIO6</text>
<text x="37.3" y="136.8">GPIO7</text>
<text x="72.3" y="134.2">SPIQ</text>
<text x="72.4" y="136.8">SPID</text>
<text x="37.3" y="139.3">GPIO8</text>
<text x="37.3" y="141.8">GPIO9</text>
<text x="69.9" y="139.3">GPIO33</text>
<text x="69.9" y="141.8">GPIO34</text>
<text x="37.3" y="144.4">GPIO10</text>
<text x="37.3" y="146.9">GPIO11</text>
<text x="37.3" y="149.5">GPIO12</text>
<text x="69.9" y="144.4">GPIO35</text>
<text x="69.9" y="146.9">GPIO36</text>
<text x="69.9" y="149.5">GPIO38</text>
<text x="37.3" y="152">GPIO13</text>
<text x="37.3" y="154.5">GPIO14</text>
<text x="69.9" y="152">GPIO37</text>
<text x="71.8" y="154.5">MTCK</text>
<text x="127" y="150.4">MAX20022ATIA+</text>
<text x="264.7" y="150.7">GND</text>
<text x="37.3" y="157.1">DAC_1</text>
<text x="37.3" y="159.6">DAC_2</text>
<text x="71.9" y="157.1">MTD0</text>
<text x="72.5" y="159.6">MDTI</text>
<text x="259.1" y="159.6">H1</text>
<text x="269.3" y="159.6">H2</text>
<text x="37.3" y="162.2">GPIO19/USB_D-</text>
<text x="37.3" y="164.7">GPIO20/USB_D+</text>
<text x="37.3" y="167.2">GPIO21</text>
<text x="70.5" y="167.2">U0RXD</text>
<text x="70.8" y="164.7">U0TXD</text>
<text x="71.7" y="162.2">MTMS</text>
<text x="37.3" y="172.3">XTAL_P</text>
<text x="69.9" y="169.8">GPIO45</text>
<text x="69.9" y="172.3">GPIO46</text>
<text x="37.3" y="177.4">XTAL_32K_P</text>
<text x="37.3" y="179.9">XTAL_32K_N</text>
<text x="37.3" y="174.9">XTAL_N</text>
<text x="68.7" y="174.9">CHIP_PU</text>
<text x="70.4" y="177.4">LNA_IN</text>
<text x="58" y="183.6" transform="rotate(-90 58 183.6)">GND</text>
<text x="59.4" y="187.6">U1</text>
<text x="59.4" y="190.1">ESP32-S2</text>
<text x="17" y="193.9">GND</text>
<text x="55.1" y="193.9">GND</text>
<text x="93.2" y="193.9">GND</text>
</g>
<g font-size="1.8" fill="#a90000">
<text x="209.3" y="24.2" transform="rotate(-90 209.3 24.2)">33</text>
<text x="257.6" y="26.7" transform="rotate(-90 257.6 26.7)">22</text>
<text x="43.2" y="34">A4</text>
<text x="199.3" y="34">25</text>
<text x="245.7" y="34">8</text>
<text x="268.5" y="34">7</text>
<text x="43.1" y="41.7">B5</text>
<text x="43.2" y="39.1">A5</text>
<text x="95.8" y="41.7">10</text>
<text x="110.2" y="36.9" transform="rotate(-90 110.2 36.9)">9</text>
<text x="115.3" y="37.5" transform="rotate(-90 115.3 37.5)">13</text>
<text x="127.6" y="41.7">12</text>
<text x="199.3" y="36.6">23</text>
<text x="199.3" y="41.7">26</text>
<text x="199.3" y="39.1">27</text>
<text x="245.7" y="41.7">6</text>
<text x="43.2" y="46.7">A7</text>
<text x="128.2" y="44.2">8</text>
<text x="199.3" y="44.2">28</text>
<text x="199.3" y="46.7">31</text>
<text x="245.1" y="46.7">10</text>
<text x="245.7" y="44.2">9</text>
<text x="43.1" y="49.3">B7</text>
<text x="43.2" y="51.8">A6</text>
<text x="95.8" y="51.8">15</text>
<text x="95.8" y="49.3">16</text>
<text x="128.2" y="51.8">2</text>
<text x="128.2" y="49.3">3</text>
<text x="199.3" y="49.3">32</text>
<text x="199.3" y="51.8">34</text>
<text x="245.1" y="49.3">11</text>
<text x="245.1" y="51.8">12</text>
<text x="43.1" y="54.4">B6</text>
<text x="95.8" y="56.9">11</text>
<text x="128.2" y="59.4">4</text>
<text x="128.2" y="56.9">6</text>
<text x="128.2" y="54.4">7</text>
<text x="199.3" y="56.9">35</text>
<text x="199.3" y="59.4">36</text>
<text x="199.3" y="54.4">37</text>
<text x="245.1" y="56.9">13</text>
<text x="245.1" y="59.4">20</text>
<text x="245.1" y="54.4">21</text>
<text x="43.1" y="64.5">B8</text>
<text x="43.2" y="62">A8</text>
<text x="128.2" y="62">5</text>
<text x="199.3" y="64.5">38</text>
<text x="199.3" y="62">43</text>
<text x="245.1" y="64.5">18</text>
<text x="245.1" y="62">19</text>
<text x="23.9" y="71.2" transform="rotate(-90 23.9 71.2)">S1</text>
<text x="31.5" y="71.1" transform="rotate(-90 31.5 71.1)">A1</text>
<text x="110.2" y="68.7" transform="rotate(-90 110.2 68.7)">1</text>
<text x="115.3" y="69.3" transform="rotate(-90 115.3 69.3)">14</text>
<text x="199.3" y="69.6">39</text>
<text x="199.3" y="67.1">42</text>
<text x="245.1" y="67.1">14</text>
<text x="245.1" y="69.6">17</text>
<text x="153.4" y="77.5" transform="rotate(-90 153.4 77.5)">2</text>
<text x="199.3" y="72.1">40</text>
<text x="199.3" y="74.7">41</text>
<text x="245.1" y="72.1">15</text>
<text x="245.1" y="74.7">16</text>
<text x="149.8" y="81">1</text>
<text x="156.1" y="81">3</text>
<text x="153.4" y="86.4" transform="rotate(-90 153.4 86.4)">4</text>
<text x="262.8" y="96.3">1</text>
<text x="262.8" y="98.8">2</text>
<text x="262.8" y="101.3">3</text>
<text x="209.3" y="102.3" transform="rotate(-90 209.3 102.3)">1</text>
<text x="262.8" y="103.9">4</text>
<text x="262.8" y="106.4">5</text>
<text x="49.3" y="112.5" transform="rotate(-90 49.3 112.5)">1</text>
<text x="51.8" y="112.5" transform="rotate(-90 51.8 112.5)">3</text>
<text x="54.4" y="113.1" transform="rotate(-90 54.4 113.1)">20</text>
<text x="56.9" y="113.1" transform="rotate(-90 56.9 113.1)">27</text>
<text x="59.4" y="113.1" transform="rotate(-90 59.4 113.1)">30</text>
<text x="62" y="113.1" transform="rotate(-90 62 113.1)">45</text>
<text x="199.3" y="112.8">46</text>
<text x="262.8" y="109">6</text>
<text x="262.8" y="111.5">7</text>
<text x="34.9" y="117.9">5</text>
<text x="199.3" y="117.9">44</text>
<text x="199.3" y="115.3">47</text>
<text x="262.2" y="119.1">10</text>
<text x="262.8" y="114">8</text>
<text x="262.8" y="116.6">9</text>
<text x="34.9" y="120.4">6</text>
<text x="34.9" y="122.9">7</text>
<text x="34.9" y="125.5">8</text>
<text x="77.4" y="120.4">29</text>
<text x="77.4" y="122.9">31</text>
<text x="77.4" y="125.5">32</text>
<text x="199.3" y="122.9">45</text>
<text x="199.3" y="120.4">48</text>
<text x="200" y="125.5">2</text>
<text x="262.2" y="121.7">11</text>
<text x="262.2" y="124.2">12</text>
<text x="34.2" y="130.6">10</text>
<text x="34.9" y="128">9</text>
<text x="77.4" y="128">33</text>
<text x="77.4" y="130.6">34</text>
<text x="200" y="130.6">3</text>
<text x="200" y="128">4</text>
<text x="262.2" y="126.7">13</text>
<text x="262.2" y="129.3">14</text>
<text x="262.2" y="131.8">15</text>
<text x="34.2" y="133.1">11</text>
<text x="34.2" y="135.6">12</text>
<text x="77.4" y="133.1">35</text>
<text x="77.4" y="135.6">36</text>
<text x="262.2" y="134.4">16</text>
<text x="262.2" y="136.9">17</text>
<text x="34.2" y="138.2">13</text>
<text x="34.2" y="140.7">14</text>
<text x="34.2" y="143.3">15</text>
<text x="77.4" y="138.2">37</text>
<text x="77.4" y="140.7">38</text>
<text x="77.4" y="143.3">39</text>
<text x="266.4" y="142.2" transform="rotate(-90 266.4 142.2)">MP</text>
<text x="34.2" y="145.8">16</text>
<text x="34.2" y="148.3">17</text>
<text x="77.4" y="145.8">40</text>
<text x="77.4" y="148.3">42</text>
<text x="34.2" y="150.9">18</text>
<text x="34.2" y="153.4">19</text>
<text x="34.2" y="156">23</text>
<text x="77.4" y="150.9">41</text>
<text x="77.4" y="153.4">43</text>
<text x="77.4" y="156">44</text>
<text x="34.2" y="158.5">24</text>
<text x="34.2" y="161">25</text>
<text x="77.4" y="158.5">46</text>
<text x="77.4" y="161">47</text>
<text x="34.2" y="163.6">26</text>
<text x="34.2" y="166.1">28</text>
<text x="77.4" y="163.6">48</text>
<text x="77.4" y="166.1">49</text>
<text x="34.2" y="173.7">52</text>
<text x="34.2" y="171.2">53</text>
<text x="77.4" y="168.7">50</text>
<text x="77.4" y="171.2">55</text>
<text x="77.4" y="173.7">56</text>
<text x="34.2" y="176.3">21</text>
<text x="34.2" y="178.8">22</text>
<text x="78" y="176.3">2</text>
<text x="56.9" y="186.7" transform="rotate(-90 56.9 186.7)">57</text>
</g>
<g font-size="1.8" fill="#989898">
<text x="165.1" y="46.6">DNP</text>
<text x="165.1" y="49.1">C40</text>
<text x="165.1" y="56.7">C7</text>
<text x="165.1" y="59.3">DNP</text>
<text x="69.9" y="72">J2</text>
</g>
<g font-size="1.8" fill="#aaa">
<text x="66" y="75.9">1</text>
<text x="74.9" y="75.9">8</text>
<text x="66" y="78.5">2</text>
<text x="66" y="81">3</text>
<text x="66" y="83.6">4</text>
<text x="74.9" y="83.6">5</text>
<text x="74.9" y="81">6</text>
<text x="74.9" y="78.5">7</text>
</g>
<g font-size="1.8" fill="#725600">
<text x="127" y="143.3">File:</text>
<text x="132.2" y="143.3">Capacitors.kicad_sch</text>
<text x="127" y="185.2">File:</text>
<text x="132.2" y="185.2">MAX20022ATIA+.kicad_sch</text>
</g>
<text font-size=".5" fill="#840000" x="265.2" y="139.2">Mounting</text>
</svg>
